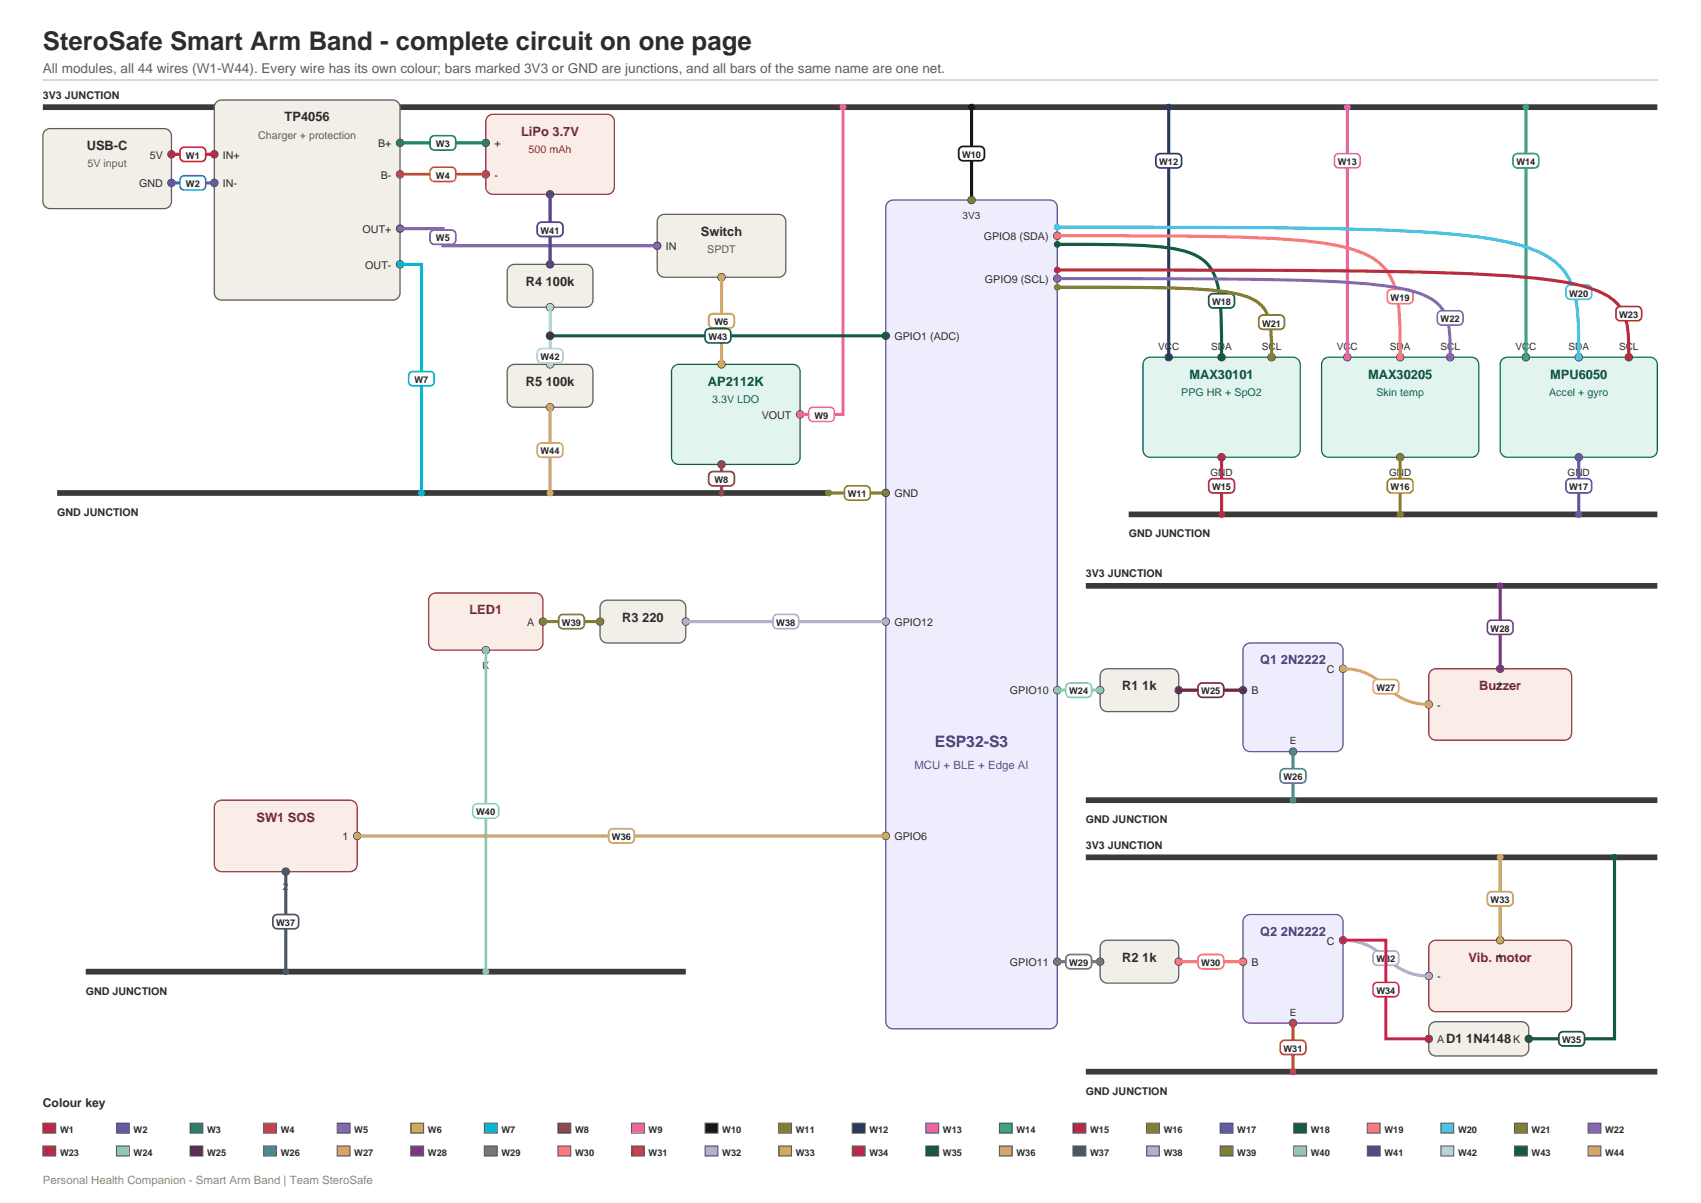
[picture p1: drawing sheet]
<svg xmlns="http://www.w3.org/2000/svg" width="420mm" height="297mm" viewBox="0 0 420 297" stroke-linecap="round" stroke-linejoin="round" font-family="sans-serif">
<path d="M10.6 19.8h398.8" fill="none" stroke="#b4b2a9" stroke-width=".25"/>
<path d="M10.6 26.5h398.6" fill="none" stroke="#3a3a3a" stroke-width="1.4" stroke-linecap="butt"/>
<path d="M11.1 32.3l1.2-.5h28.3a1.76 1.76 0 0 1 1.7 1.7v16.2a1.76 1.76 0 0 1-1.7 1.8h-28.3a1.76 1.76 0 0 1-1.7-1.8v-16.2z" fill-rule="evenodd" fill="#f1efe8" stroke="#5f5e5a" stroke-width=".32"/>
<g fill="#b8860b" stroke="#444441" stroke-width=".25">
<circle cx="42.3" cy="38.1" r=".92"/>
<circle cx="42.3" cy="45.2" r=".92"/>
</g>
<path d="M53.4 25.2l1.3-.5h42.3a1.76 1.76 0 0 1 1.8 1.8v45.8a1.76 1.76 0 0 1-1.8 1.8h-42.3a1.76 1.76 0 0 1-1.8-1.8v-45.8z" fill-rule="evenodd" fill="#f1efe8" stroke="#5f5e5a" stroke-width=".32"/>
<g fill="#b8860b" stroke="#444441" stroke-width=".25">
<circle cx="52.9" cy="38.1" r=".92"/>
<circle cx="52.9" cy="45.2" r=".92"/>
<circle cx="98.8" cy="35.3" r=".92"/>
<circle cx="98.8" cy="43" r=".92"/>
<circle cx="98.8" cy="56.4" r=".92"/>
<circle cx="98.8" cy="65.3" r=".92"/>
</g>
<path d="M120.5 28.7l1.2-.5h28.2a1.76 1.76 0 0 1 1.8 1.8v16.2a1.76 1.76 0 0 1-1.8 1.8h-28.2a1.76 1.76 0 0 1-1.8-1.8v-16.2z" fill-rule="evenodd" fill="#faece7" stroke="#993c1d" stroke-width=".32"/>
<g fill="#b8860b" stroke="#444441" stroke-width=".25">
<circle cx="119.9" cy="35.3" r=".92"/>
<circle cx="119.9" cy="43" r=".92"/>
<circle cx="135.8" cy="48" r=".92"/>
</g>
<path d="M125.8 65.8l1.2-.5h17.6a1.76 1.76 0 0 1 1.8 1.7v7.1a1.76 1.76 0 0 1-1.8 1.7h-17.6a1.76 1.76 0 0 1-1.8-1.7v-7.1z" fill-rule="evenodd" fill="#f1efe8" stroke="#5f5e5a" stroke-width=".32"/>
<g fill="#b8860b" stroke="#444441" stroke-width=".25">
<circle cx="135.8" cy="65.3" r=".92"/>
<circle cx="135.8" cy="75.8" r=".92"/>
</g>
<path d="M125.8 90.5l1.2-.5h17.6a1.76 1.76 0 0 1 1.8 1.7v7.1a1.76 1.76 0 0 1-1.8 1.7h-17.6a1.76 1.76 0 0 1-1.8-1.7v-7.1z" fill-rule="evenodd" fill="#f1efe8" stroke="#5f5e5a" stroke-width=".32"/>
<g fill="#b8860b" stroke="#444441" stroke-width=".25">
<circle cx="135.8" cy="90" r=".92"/>
<circle cx="135.8" cy="100.5" r=".92"/>
</g>
<path d="M162.8 53.4l1.2-.5h28.3a1.76 1.76 0 0 1 1.7 1.8v12a1.76 1.76 0 0 1-1.7 1.7h-28.3a1.76 1.76 0 0 1-1.7-1.7v-12z" fill-rule="evenodd" fill="#f1efe8" stroke="#5f5e5a" stroke-width=".32"/>
<g fill="#b8860b" stroke="#444441" stroke-width=".25">
<circle cx="162.3" cy="60.7" r=".92"/>
<circle cx="178.2" cy="68.4" r=".92"/>
</g>
<path d="M166.3 90.5l1.3-.5h28.2a1.76 1.76 0 0 1 1.8 1.7v21.2a1.76 1.76 0 0 1-1.8 1.8h-28.2a1.76 1.76 0 0 1-1.8-1.8v-21.2z" fill-rule="evenodd" fill="#e1f5ee" stroke="#0f6e56" stroke-width=".32"/>
<g fill="#b8860b" stroke="#444441" stroke-width=".25">
<circle cx="178.2" cy="90" r=".92"/>
<circle cx="178.2" cy="114.7" r=".92"/>
<circle cx="197.6" cy="102.3" r=".92"/>
</g>
<path d="M14.1 121.7h190.5" fill="none" stroke="#3a3a3a" stroke-width="1.4" stroke-linecap="butt"/>
<path d="M42.3 38.1h10.6" fill="none" stroke="#d62828" stroke-width=".78" stroke-linecap="butt"/>
<g fill="#d62828">
<circle cx="42.3" cy="38.1" r=".85"/>
<circle cx="52.9" cy="38.1" r=".85"/>
</g>
<path d="M44.7 36.8l.8-.5h4.2a1.06 1.06 0 0 1 1.1 1.1v1.4a1.06 1.06 0 0 1-1.1 1.1h-4.2a1.06 1.06 0 0 1-1.1-1.1v-1.4z" fill-rule="evenodd" fill="#fff" stroke="#d62828" stroke-width=".42"/>
<path d="M42.3 45.2h10.6" fill="none" stroke="#2f6fdb" stroke-width=".78" stroke-linecap="butt"/>
<g fill="#2f6fdb">
<circle cx="42.3" cy="45.2" r=".85"/>
<circle cx="52.9" cy="45.2" r=".85"/>
</g>
<path d="M44.7 43.8l.8-.4h4.2a1.06 1.06 0 0 1 1.1 1v1.5a1.06 1.06 0 0 1-1.1 1h-4.2a1.06 1.06 0 0 1-1.1-1v-1.5z" fill-rule="evenodd" fill="#fff" stroke="#2f6fdb" stroke-width=".42"/>
<path d="M98.8 35.3h21.1" fill="none" stroke="#2a9d3f" stroke-width=".78" stroke-linecap="butt"/>
<g fill="#2a9d3f">
<circle cx="98.8" cy="35.3" r=".85"/>
<circle cx="119.9" cy="35.3" r=".85"/>
</g>
<path d="M106.4 33.9l.8-.4h4.3a1.06 1.06 0 0 1 1 1.1v1.4a1.06 1.06 0 0 1-1 1h-4.3a1.06 1.06 0 0 1-1-1v-1.4z" fill-rule="evenodd" fill="#fff" stroke="#2a9d3f" stroke-width=".42"/>
<path d="M98.8 43h21.1" fill="none" stroke="#f27a1a" stroke-width=".78" stroke-linecap="butt"/>
<g fill="#f27a1a">
<circle cx="98.8" cy="43" r=".85"/>
<circle cx="119.9" cy="43" r=".85"/>
</g>
<path d="M106.4 41.7l.8-.4h4.3a1.06 1.06 0 0 1 1 1v1.4a1.06 1.06 0 0 1-1 1.1h-4.3a1.06 1.06 0 0 1-1-1.1v-1.4z" fill-rule="evenodd" fill="#fff" stroke="#f27a1a" stroke-width=".42"/>
<path d="M98.8 56.4h10.6v4.3h52.9" fill="none" stroke="#7a3fc4" stroke-width=".78" stroke-linecap="butt"/>
<g fill="#7a3fc4">
<circle cx="98.8" cy="56.4" r=".85"/>
<circle cx="162.3" cy="60.7" r=".85"/>
</g>
<path d="M106.4 57.2l.8-.4h4.3a1.06 1.06 0 0 1 1 1.1v1.4a1.06 1.06 0 0 1-1 1h-4.3a1.06 1.06 0 0 1-1-1v-1.4z" fill-rule="evenodd" fill="#fff" stroke="#7a3fc4" stroke-width=".42"/>
<path d="M178.2 68.4v21.6" fill="none" stroke="#e0c000" stroke-width=".78" stroke-linecap="butt"/>
<g fill="#e0c000">
<circle cx="178.2" cy="68.4" r=".85"/>
<circle cx="178.2" cy="90" r=".85"/>
</g>
<path d="M175.2 77.9l.8-.5h4.3a1.06 1.06 0 0 1 1 1.1v1.4a1.06 1.06 0 0 1-1 1.1h-4.3a1.06 1.06 0 0 1-1-1.1v-1.4z" fill-rule="evenodd" fill="#fff" stroke="#e0c000" stroke-width=".42"/>
<path d="M98.8 65.3h5.3v56.4" fill="none" stroke="#06b6d4" stroke-width=".78" stroke-linecap="butt"/>
<g fill="#06b6d4">
<circle cx="98.8" cy="65.3" r=".85"/>
<circle cx="104.1" cy="121.7" r=".85"/>
</g>
<path d="M101.1 92.2l.9-.5h4.2a1.06 1.06 0 0 1 1 1.1v1.4a1.06 1.06 0 0 1-1 1h-4.2a1.06 1.06 0 0 1-1.1-1v-1.4z" fill-rule="evenodd" fill="#fff" stroke="#06b6d4" stroke-width=".42"/>
<path d="M178.2 114.7v7" fill="none" stroke="#78350f" stroke-width=".78" stroke-linecap="butt"/>
<g fill="#78350f">
<circle cx="178.2" cy="114.7" r=".85"/>
<circle cx="178.2" cy="121.7" r=".85"/>
</g>
<path d="M175.4 116.6l.6-.2h4.3a1.06 1.06 0 0 1 1 1.1v1.4a1.06 1.06 0 0 1-1 1h-4.3a1.06 1.06 0 0 1-1-1v-1.8z" fill-rule="evenodd" fill="#fff" stroke="#78350f" stroke-width=".42"/>
<path d="M208.1 26.5v75.8h-10.5" fill="none" stroke="#f472b6" stroke-width=".78" stroke-linecap="butt"/>
<g fill="#f472b6">
<circle cx="197.6" cy="102.3" r=".85"/>
<circle cx="208.1" cy="26.5" r=".85"/>
</g>
<path d="M199.9 101l.8-.5h4.3a1.06 1.06 0 0 1 1 1.1v1.4a1.06 1.06 0 0 1-1 1.1h-4.3a1.06 1.06 0 0 1-1-1.1v-1.4z" fill-rule="evenodd" fill="#fff" stroke="#f472b6" stroke-width=".42"/>
<path d="M239.9 26.5v22.9" fill="none" stroke="#111" stroke-width=".78" stroke-linecap="butt"/>
<g fill="#111">
<circle cx="239.9" cy="49.4" r=".85"/>
<circle cx="239.9" cy="26.5" r=".85"/>
</g>
<path d="M236.9 36.6l.9-.4h4.2a1.06 1.06 0 0 1 1.1 1v1.4a1.06 1.06 0 0 1-1.1 1.1h-4.2a1.06 1.06 0 0 1-1.1-1.1v-1.4z" fill-rule="evenodd" fill="#fff" stroke="#111" stroke-width=".42"/>
<path d="M204.6 121.7h14.1" fill="none" stroke="#84cc16" stroke-width=".78" stroke-linecap="butt"/>
<g fill="#84cc16">
<circle cx="204.6" cy="121.7" r=".85"/>
<circle cx="218.7" cy="121.7" r=".85"/>
</g>
<path d="M208.9 120.1l.6-.2h4.3a1.06 1.06 0 0 1 1 1.1v1.4a1.06 1.06 0 0 1-1 1.1h-4.3a1.06 1.06 0 0 1-1-1.1v-1.7z" fill-rule="evenodd" fill="#fff" stroke="#84cc16" stroke-width=".42"/>
<path d="M135.8 48v17.3" fill="none" stroke="#4c1d95" stroke-width=".78" stroke-linecap="butt"/>
<g fill="#4c1d95">
<circle cx="135.8" cy="48" r=".85"/>
<circle cx="135.8" cy="65.3" r=".85"/>
</g>
<path d="M132.8 55.3l.9-.4h4.2a1.06 1.06 0 0 1 1.1 1v1.4a1.06 1.06 0 0 1-1.1 1.1h-4.2a1.06 1.06 0 0 1-1.1-1.1v-1.4z" fill-rule="evenodd" fill="#fff" stroke="#4c1d95" stroke-width=".42"/>
<path d="M135.8 75.8v14.2" fill="none" stroke="#93c5fd" stroke-width=".78" stroke-linecap="butt"/>
<g fill="#93c5fd">
<circle cx="135.8" cy="75.8" r=".85"/>
<circle cx="135.8" cy="90" r=".85"/>
</g>
<path d="M132.8 86.5l.9-.4h4.2a1.06 1.06 0 0 1 1.1 1v1.4a1.06 1.06 0 0 1-1.1 1.1h-4.2a1.06 1.06 0 0 1-1.1-1.1v-1.4z" fill-rule="evenodd" fill="#fff" stroke="#93c5fd" stroke-width=".42"/>
<path d="M135.8 100.5v21.2" fill="none" stroke="#e5b96e" stroke-width=".78" stroke-linecap="butt"/>
<g fill="#e5b96e">
<circle cx="135.8" cy="100.5" r=".85"/>
<circle cx="135.8" cy="121.7" r=".85"/>
</g>
<path d="M132.8 109.8l.9-.4h4.2a1.06 1.06 0 0 1 1.1 1v1.4a1.06 1.06 0 0 1-1.1 1.1h-4.2a1.06 1.06 0 0 1-1.1-1.1v-1.4z" fill-rule="evenodd" fill="#fff" stroke="#e5b96e" stroke-width=".42"/>
<path d="M219.2 49.9l1.3-.5h38.8a1.76 1.76 0 0 1 1.8 1.8v201a1.76 1.76 0 0 1-1.8 1.8h-38.8a1.76 1.76 0 0 1-1.8-1.8v-201z" fill-rule="evenodd" fill="#eeedfe" stroke="#534ab7" stroke-width=".32"/>
<g fill="#b8860b" stroke="#444441" stroke-width=".25">
<circle cx="239.9" cy="49.4" r=".92"/>
<circle cx="218.7" cy="121.7" r=".92"/>
<circle cx="218.7" cy="82.9" r=".92"/>
<circle cx="218.7" cy="153.5" r=".92"/>
<circle cx="218.7" cy="206.4" r=".92"/>
<circle cx="261.1" cy="58.2" r=".92"/>
<circle cx="261.1" cy="68.8" r=".92"/>
<circle cx="261.1" cy="170.4" r=".92"/>
<circle cx="261.1" cy="237.4" r=".92"/>
</g>
<path d="M135.8 82.9h82.9" fill="none" stroke="#115e59" stroke-width=".78" stroke-linecap="butt"/>
<g fill="#115e59">
<circle cx="135.8" cy="82.9" r=".85"/>
<circle cx="218.7" cy="82.9" r=".85"/>
</g>
<path d="M174.3 81.6l.9-.5h4.2a1.06 1.06 0 0 1 1 1.1v1.4a1.06 1.06 0 0 1-1 1.1h-4.2a1.06 1.06 0 0 1-1.1-1.1v-1.4z" fill-rule="evenodd" fill="#fff" stroke="#115e59" stroke-width=".42"/>
<circle cx="135.8" cy="82.9" r="1.06" fill="#3a3a3a"/>
<path d="M278.7 127h130.5" fill="none" stroke="#3a3a3a" stroke-width="1.4" stroke-linecap="butt"/>
<path d="M282.7 88.7l1.3-.5h35.3a1.76 1.76 0 0 1 1.7 1.8v21.1a1.76 1.76 0 0 1-1.7 1.8h-35.3a1.76 1.76 0 0 1-1.8-1.8v-21.1z" fill-rule="evenodd" fill="#e1f5ee" stroke="#0f6e56" stroke-width=".32"/>
<g fill="#b8860b" stroke="#444441" stroke-width=".25">
<circle cx="288.6" cy="88.2" r=".92"/>
<circle cx="301.6" cy="88.2" r=".92"/>
<circle cx="314" cy="88.2" r=".92"/>
<circle cx="301.6" cy="112.9" r=".92"/>
</g>
<path d="M288.6 26.5v61.7" fill="none" stroke="#1e3a8a" stroke-width=".78" stroke-linecap="butt"/>
<g fill="#1e3a8a">
<circle cx="288.6" cy="88.2" r=".85"/>
<circle cx="288.6" cy="26.5" r=".85"/>
</g>
<path d="M285.6 38.4l.9-.5h4.2a1.06 1.06 0 0 1 1 1.1v1.4a1.06 1.06 0 0 1-1 1.1h-4.2a1.06 1.06 0 0 1-1.1-1.1v-1.4z" fill-rule="evenodd" fill="#fff" stroke="#1e3a8a" stroke-width=".42"/>
<path d="M301.6 112.9v14.1" fill="none" stroke="#9d174d" stroke-width=".78" stroke-linecap="butt"/>
<g fill="#9d174d">
<circle cx="301.6" cy="112.9" r=".85"/>
<circle cx="301.6" cy="127" r=".85"/>
</g>
<path d="M298.9 118.4l.6-.2h4.2a1.06 1.06 0 0 1 1.1 1v1.4a1.06 1.06 0 0 1-1.1 1.1h-4.2a1.06 1.06 0 0 1-1.1-1.1l.1-1.7z" fill-rule="evenodd" fill="#fff" stroke="#9d174d" stroke-width=".42"/>
<path d="M326.8 88.7l1.3-.5h35.3a1.76 1.76 0 0 1 1.7 1.8v21.1a1.76 1.76 0 0 1-1.7 1.8h-35.3a1.76 1.76 0 0 1-1.8-1.8v-21.1z" fill-rule="evenodd" fill="#e1f5ee" stroke="#0f6e56" stroke-width=".32"/>
<g fill="#b8860b" stroke="#444441" stroke-width=".25">
<circle cx="332.7" cy="88.2" r=".92"/>
<circle cx="345.7" cy="88.2" r=".92"/>
<circle cx="358.1" cy="88.2" r=".92"/>
<circle cx="345.7" cy="112.9" r=".92"/>
</g>
<path d="M332.7 26.5v61.7" fill="none" stroke="#d946ef" stroke-width=".78" stroke-linecap="butt"/>
<g fill="#d946ef">
<circle cx="332.7" cy="88.2" r=".85"/>
<circle cx="332.7" cy="26.5" r=".85"/>
</g>
<path d="M329.7 38.4l.9-.5h4.2a1.06 1.06 0 0 1 1 1.1v1.4a1.06 1.06 0 0 1-1 1.1h-4.2a1.06 1.06 0 0 1-1.1-1.1v-1.4z" fill-rule="evenodd" fill="#fff" stroke="#d946ef" stroke-width=".42"/>
<path d="M345.7 112.9v14.1" fill="none" stroke="#ca8a04" stroke-width=".78" stroke-linecap="butt"/>
<g fill="#ca8a04">
<circle cx="345.7" cy="112.9" r=".85"/>
<circle cx="345.7" cy="127" r=".85"/>
</g>
<path d="M343 118.4l.6-.2h4.2a1.06 1.06 0 0 1 1.1 1v1.4a1.06 1.06 0 0 1-1.1 1.1h-4.2a1.06 1.06 0 0 1-1.1-1.1l.1-1.7z" fill-rule="evenodd" fill="#fff" stroke="#ca8a04" stroke-width=".42"/>
<path d="M370.9 88.7l1.3-.5h35.3a1.76 1.76 0 0 1 1.7 1.8v21.1a1.76 1.76 0 0 1-1.7 1.8h-35.3a1.76 1.76 0 0 1-1.8-1.8v-21.1z" fill-rule="evenodd" fill="#e1f5ee" stroke="#0f6e56" stroke-width=".32"/>
<g fill="#b8860b" stroke="#444441" stroke-width=".25">
<circle cx="376.8" cy="88.2" r=".92"/>
<circle cx="389.8" cy="88.2" r=".92"/>
<circle cx="402.2" cy="88.2" r=".92"/>
<circle cx="389.8" cy="112.9" r=".92"/>
</g>
<path d="M376.8 26.5v61.7" fill="none" stroke="#0f9d8a" stroke-width=".78" stroke-linecap="butt"/>
<g fill="#0f9d8a">
<circle cx="376.8" cy="88.2" r=".85"/>
<circle cx="376.8" cy="26.5" r=".85"/>
</g>
<path d="M373.8 38.4l.8-.5h4.3a1.06 1.06 0 0 1 1 1.1v1.4a1.06 1.06 0 0 1-1 1.1h-4.3a1.06 1.06 0 0 1-1-1.1v-1.4z" fill-rule="evenodd" fill="#fff" stroke="#0f9d8a" stroke-width=".42"/>
<path d="M389.8 112.9v14.1" fill="none" stroke="#4f46e5" stroke-width=".78" stroke-linecap="butt"/>
<g fill="#4f46e5">
<circle cx="389.8" cy="112.9" r=".85"/>
<circle cx="389.8" cy="127" r=".85"/>
</g>
<path d="M386.8 118.6l.9-.4h4.2a1.06 1.06 0 0 1 1.1 1v1.4a1.06 1.06 0 0 1-1.1 1.1h-4.2a1.06 1.06 0 0 1-1.1-1.1v-1.4z" fill-rule="evenodd" fill="#fff" stroke="#4f46e5" stroke-width=".42"/>
<path d="M261.1 60.3l17 .2a54.5 54.5 0 0 1 15.5 1.8 10 10 0 0 1 7 7.9 67.5 67.5 0 0 1 1 14.7v3.3" fill="none" stroke="#166534" stroke-width=".78" stroke-linecap="butt"/>
<g fill="#166534">
<circle cx="261.1" cy="60.3" r=".85"/>
<circle cx="301.6" cy="88.2" r=".85"/>
</g>
<path d="M298.7 72.9l.8-.4h4.2a1.06 1.06 0 0 1 1.1 1.1v1.4a1.06 1.06 0 0 1-1.1 1h-4.2a1.06 1.06 0 0 1-1.1-1v-1.4z" fill-rule="evenodd" fill="#fff" stroke="#166534" stroke-width=".42"/>
<path d="M261.1 70.9a549.8 549.8 0 0 1 37.2 .6 26.9 26.9 0 0 1 11.8 2.8 8.1 8.1 0 0 1 3.6 6.6l.3 7.3" fill="none" stroke="#808000" stroke-width=".78" stroke-linecap="butt"/>
<g fill="#808000">
<circle cx="261.1" cy="70.9" r=".85"/>
<circle cx="314" cy="88.2" r=".85"/>
</g>
<path d="M311 78.2l.9-.4h4.2a1.06 1.06 0 0 1 1 1v1.5a1.06 1.06 0 0 1-1 1h-4.2a1.06 1.06 0 0 1-1.1-1v-1.5z" fill-rule="evenodd" fill="#fff" stroke="#808000" stroke-width=".42"/>
<path d="M261.1 58.2l35.6 .1a215.6 215.6 0 0 1 32.2 2.1 27.1 27.1 0 0 1 10.7 3.8 12.8 12.8 0 0 1 5.4 8.9 77.3 77.3 0 0 1 .7 15.1" fill="none" stroke="#fa8072" stroke-width=".78" stroke-linecap="butt"/>
<g fill="#fa8072">
<circle cx="261.1" cy="58.2" r=".85"/>
<circle cx="345.7" cy="88.2" r=".85"/>
</g>
<path d="M342.8 71.9l.8-.5h4.2a1.06 1.06 0 0 1 1.1 1.1v1.4a1.06 1.06 0 0 1-1.1 1.1h-4.2a1.06 1.06 0 0 1-1.1-1.1v-1.4z" fill-rule="evenodd" fill="#fff" stroke="#fa8072" stroke-width=".42"/>
<path d="M261.1 68.8a1645.3 1645.3 0 0 1 68.2 .7 102.2 102.2 0 0 1 19.4 2.4 12.3 12.3 0 0 1 7.9 5.1 17.4 17.4 0 0 1 1.5 8.9v2.3" fill="none" stroke="#8b5cf6" stroke-width=".78" stroke-linecap="butt"/>
<g fill="#8b5cf6">
<circle cx="261.1" cy="68.8" r=".85"/>
<circle cx="358.1" cy="88.2" r=".85"/>
</g>
<path d="M355.1 77.2l.9-.5h4.2a1.06 1.06 0 0 1 1 1.1v1.4a1.06 1.06 0 0 1-1 1.1h-4.2a1.06 1.06 0 0 1-1.1-1.1v-1.4z" fill-rule="evenodd" fill="#fff" stroke="#8b5cf6" stroke-width=".42"/>
<path d="M261.1 56.1l54.2 .1a463.9 463.9 0 0 1 49 2.2 53.2 53.2 0 0 1 16.2 4.1 14.7 14.7 0 0 1 8.7 12.2 90.9 90.9 0 0 1 .6 13.5" fill="none" stroke="#38bdf8" stroke-width=".78" stroke-linecap="butt"/>
<g fill="#38bdf8">
<circle cx="261.1" cy="56.1" r=".85"/>
<circle cx="389.8" cy="88.2" r=".85"/>
</g>
<path d="M386.8 70.8l.9-.4h4.2a1.06 1.06 0 0 1 1.1 1v1.4a1.06 1.06 0 0 1-1.1 1.1h-4.2a1.06 1.06 0 0 1-1.1-1.1v-1.4z" fill-rule="evenodd" fill="#fff" stroke="#38bdf8" stroke-width=".42"/>
<path d="M261.1 66.7h16.9a1962.5 1962.5 0 0 1 89.7 1.1 122 122 0 0 1 24.3 3.1 13.2 13.2 0 0 1 8.9 6.5 20.8 20.8 0 0 1 1.3 8.2v2.6" fill="none" stroke="#b7410e" stroke-width=".78" stroke-linecap="butt"/>
<g fill="#b7410e">
<circle cx="261.1" cy="66.7" r=".85"/>
<circle cx="402.2" cy="88.2" r=".85"/>
</g>
<path d="M399.2 76.1l.8-.4h4.3a1.06 1.06 0 0 1 1 1v1.4a1.06 1.06 0 0 1-1 1.1h-4.3a1.06 1.06 0 0 1-1-1.1v-1.4z" fill-rule="evenodd" fill="#fff" stroke="#b7410e" stroke-width=".42"/>
<path d="M268.1 144.6h141.1M268.1 197.6h141.1" fill="none" stroke="#3a3a3a" stroke-width="1.4" stroke-linecap="butt"/>
<path d="M272.2 165.6l1.2-.5h15.9a1.76 1.76 0 0 1 1.7 1.8v7a1.76 1.76 0 0 1-1.7 1.8h-15.9a1.76 1.76 0 0 1-1.8-1.8v-7z" fill-rule="evenodd" fill="#f1efe8" stroke="#5f5e5a" stroke-width=".32"/>
<g fill="#b8860b" stroke="#444441" stroke-width=".25">
<circle cx="271.6" cy="170.4" r=".92"/>
<circle cx="291" cy="170.4" r=".92"/>
</g>
<path d="M307.4 159.3l1.3-.6h21.1a1.76 1.76 0 0 1 1.8 1.8v23.3a1.76 1.76 0 0 1-1.8 1.8h-21.1a1.76 1.76 0 0 1-1.8-1.8v-23.3z" fill-rule="evenodd" fill="#eeedfe" stroke="#534ab7" stroke-width=".32"/>
<g fill="#b8860b" stroke="#444441" stroke-width=".25">
<circle cx="306.9" cy="170.4" r=".92"/>
<circle cx="331.6" cy="165.1" r=".92"/>
<circle cx="319.3" cy="185.6" r=".92"/>
</g>
<path d="M353.3 165.6l1.2-.5h31.8a1.76 1.76 0 0 1 1.8 1.8v14.1a1.76 1.76 0 0 1-1.8 1.7h-31.8a1.76 1.76 0 0 1-1.7-1.7v-14.1z" fill-rule="evenodd" fill="#faece7" stroke="#993c1d" stroke-width=".32"/>
<g fill="#b8860b" stroke="#444441" stroke-width=".25">
<circle cx="370.4" cy="165.1" r=".92"/>
<circle cx="352.8" cy="173.9" r=".92"/>
</g>
<path d="M261.1 170.4h10.5" fill="none" stroke="#6ee7b7" stroke-width=".78" stroke-linecap="butt"/>
<g fill="#6ee7b7">
<circle cx="261.1" cy="170.4" r=".85"/>
<circle cx="271.6" cy="170.4" r=".85"/>
</g>
<path d="M263.6 168.8l.6-.2h4.3a1.06 1.06 0 0 1 1 1.1v1.4a1.06 1.06 0 0 1-1 1.1h-4.3a1.06 1.06 0 0 1-1-1.1v-1.7z" fill-rule="evenodd" fill="#fff" stroke="#6ee7b7" stroke-width=".42"/>
<path d="M291 170.4h15.9" fill="none" stroke="#7f1d1d" stroke-width=".78" stroke-linecap="butt"/>
<g fill="#7f1d1d">
<circle cx="291" cy="170.4" r=".85"/>
<circle cx="306.9" cy="170.4" r=".85"/>
</g>
<path d="M296.2 168.8l.7-.2h4.2a1.06 1.06 0 0 1 1.1 1.1v1.4a1.06 1.06 0 0 1-1.1 1.1h-4.2a1.06 1.06 0 0 1-1.1-1.1l.1-1.7z" fill-rule="evenodd" fill="#fff" stroke="#7f1d1d" stroke-width=".42"/>
<path d="M319.3 185.6v12" fill="none" stroke="#4682b4" stroke-width=".78" stroke-linecap="butt"/>
<g fill="#4682b4">
<circle cx="319.3" cy="185.6" r=".85"/>
<circle cx="319.3" cy="197.6" r=".85"/>
</g>
<path d="M316.5 190l.6-.2h4.3a1.06 1.06 0 0 1 1 1.1v1.4a1.06 1.06 0 0 1-1 1h-4.3a1.06 1.06 0 0 1-1-1v-1.8z" fill-rule="evenodd" fill="#fff" stroke="#4682b4" stroke-width=".42"/>
<path d="M331.6 165.1a14.3 14.3 0 0 1 10.1 4 15.7 15.7 0 0 0 11.1 4.8" fill="none" stroke="#fdba74" stroke-width=".78" stroke-linecap="butt"/>
<g fill="#fdba74">
<circle cx="331.6" cy="165.1" r=".85"/>
<circle cx="352.8" cy="173.9" r=".85"/>
</g>
<path d="M339.5 167.9l.6-.2h4.2a1.06 1.06 0 0 1 1.1 1.1v1.4a1.06 1.06 0 0 1-1.1 1.1h-4.2a1.06 1.06 0 0 1-1.1-1.1l.1-1.7z" fill-rule="evenodd" fill="#fff" stroke="#fdba74" stroke-width=".42"/>
<path d="M370.4 144.6v20.5" fill="none" stroke="#8e4585" stroke-width=".78" stroke-linecap="butt"/>
<g fill="#8e4585">
<circle cx="370.4" cy="165.1" r=".85"/>
<circle cx="370.4" cy="144.6" r=".85"/>
</g>
<path d="M367.4 153.5l.9-.4h4.2a1.06 1.06 0 0 1 1.1 1.1v1.4a1.06 1.06 0 0 1-1.1 1h-4.2a1.06 1.06 0 0 1-1.1-1v-1.4z" fill-rule="evenodd" fill="#fff" stroke="#8e4585" stroke-width=".42"/>
<path d="M268.1 211.7h141.1M268.1 264.6h141.1" fill="none" stroke="#3a3a3a" stroke-width="1.4" stroke-linecap="butt"/>
<path d="M272.2 232.6l1.2-.5h15.9a1.76 1.76 0 0 1 1.7 1.8v7a1.76 1.76 0 0 1-1.7 1.8h-15.9a1.76 1.76 0 0 1-1.8-1.8v-7z" fill-rule="evenodd" fill="#f1efe8" stroke="#5f5e5a" stroke-width=".32"/>
<g fill="#b8860b" stroke="#444441" stroke-width=".25">
<circle cx="271.6" cy="237.4" r=".92"/>
<circle cx="291" cy="237.4" r=".92"/>
</g>
<path d="M307.4 226.3l1.3-.5h21.1a1.76 1.76 0 0 1 1.8 1.7v23.3a1.76 1.76 0 0 1-1.8 1.8h-21.1a1.76 1.76 0 0 1-1.8-1.8v-23.3z" fill-rule="evenodd" fill="#eeedfe" stroke="#534ab7" stroke-width=".32"/>
<g fill="#b8860b" stroke="#444441" stroke-width=".25">
<circle cx="306.9" cy="237.4" r=".92"/>
<circle cx="331.6" cy="232.1" r=".92"/>
<circle cx="319.3" cy="252.6" r=".92"/>
</g>
<path d="M353.3 232.6l1.2-.5h31.8a1.76 1.76 0 0 1 1.8 1.8v14.1a1.76 1.76 0 0 1-1.8 1.8h-31.8a1.76 1.76 0 0 1-1.7-1.8v-14.1z" fill-rule="evenodd" fill="#faece7" stroke="#993c1d" stroke-width=".32"/>
<g fill="#b8860b" stroke="#444441" stroke-width=".25">
<circle cx="370.4" cy="232.1" r=".92"/>
<circle cx="352.8" cy="240.9" r=".92"/>
</g>
<path d="M261.1 237.4h10.5" fill="none" stroke="#6b7280" stroke-width=".78" stroke-linecap="butt"/>
<g fill="#6b7280">
<circle cx="261.1" cy="237.4" r=".85"/>
<circle cx="271.6" cy="237.4" r=".85"/>
</g>
<path d="M263.4 236.1l.8-.4h4.3a1.06 1.06 0 0 1 1 1v1.4a1.06 1.06 0 0 1-1 1.1h-4.3a1.06 1.06 0 0 1-1-1.1v-1.4z" fill-rule="evenodd" fill="#fff" stroke="#6b7280" stroke-width=".42"/>
<path d="M291 237.4h15.9" fill="none" stroke="#ff6f61" stroke-width=".78" stroke-linecap="butt"/>
<g fill="#ff6f61">
<circle cx="291" cy="237.4" r=".85"/>
<circle cx="306.9" cy="237.4" r=".85"/>
</g>
<path d="M296 236.1l.9-.4h4.2a1.06 1.06 0 0 1 1.1 1v1.4a1.06 1.06 0 0 1-1.1 1.1h-4.2a1.06 1.06 0 0 1-1.1-1.1v-1.4z" fill-rule="evenodd" fill="#fff" stroke="#ff6f61" stroke-width=".42"/>
<path d="M319.3 252.6v12" fill="none" stroke="#b45309" stroke-width=".78" stroke-linecap="butt"/>
<g fill="#b45309">
<circle cx="319.3" cy="252.6" r=".85"/>
<circle cx="319.3" cy="264.6" r=".85"/>
</g>
<path d="M316.3 257.3l.8-.5h4.3a1.06 1.06 0 0 1 1 1.1v1.4a1.06 1.06 0 0 1-1 1h-4.3a1.06 1.06 0 0 1-1-1v-1.4z" fill-rule="evenodd" fill="#fff" stroke="#b45309" stroke-width=".42"/>
<path d="M331.6 232.1a14.3 14.3 0 0 1 10.1 4 15.7 15.7 0 0 0 11.1 4.8" fill="none" stroke="#a78bfa" stroke-width=".78" stroke-linecap="butt"/>
<g fill="#a78bfa">
<circle cx="331.6" cy="232.1" r=".85"/>
<circle cx="352.8" cy="240.9" r=".85"/>
</g>
<path d="M339.2 235.2l.9-.4h4.2a1.06 1.06 0 0 1 1.1 1v1.4a1.06 1.06 0 0 1-1.1 1.1h-4.2a1.06 1.06 0 0 1-1.1-1.1v-1.4z" fill-rule="evenodd" fill="#fff" stroke="#a78bfa" stroke-width=".42"/>
<path d="M370.4 211.7v20.4" fill="none" stroke="#b5a642" stroke-width=".78" stroke-linecap="butt"/>
<g fill="#b5a642">
<circle cx="370.4" cy="232.1" r=".85"/>
<circle cx="370.4" cy="211.7" r=".85"/>
</g>
<path d="M367.4 220.6l.9-.5h4.2a1.06 1.06 0 0 1 1.1 1.1v1.4a1.06 1.06 0 0 1-1.1 1.1h-4.2a1.06 1.06 0 0 1-1.1-1.1v-1.4z" fill-rule="evenodd" fill="#fff" stroke="#b5a642" stroke-width=".42"/>
<path d="M353.3 252.8l1.2-.6h21.2a1.76 1.76 0 0 1 1.8 1.8v4.9a1.76 1.76 0 0 1-1.8 1.8h-21.2a1.76 1.76 0 0 1-1.7-1.8v-4.9z" fill-rule="evenodd" fill="#f1efe8" stroke="#5f5e5a" stroke-width=".32"/>
<g fill="#b8860b" stroke="#444441" stroke-width=".25">
<circle cx="352.8" cy="256.5" r=".92"/>
<circle cx="377.5" cy="256.5" r=".92"/>
</g>
<path d="M331.6 232.1h10.6v24.4h10.6" fill="none" stroke="#e11d74" stroke-width=".78" stroke-linecap="butt"/>
<g fill="#e11d74">
<circle cx="352.8" cy="256.5" r=".85"/>
<circle cx="331.6" cy="232.1" r=".85"/>
</g>
<path d="M339.2 243l.9-.5h4.2a1.06 1.06 0 0 1 1.1 1.1v1.4a1.06 1.06 0 0 1-1.1 1.1h-4.2a1.06 1.06 0 0 1-1.1-1.1v-1.4z" fill-rule="evenodd" fill="#fff" stroke="#e11d74" stroke-width=".42"/>
<path d="M398.6 211.7v44.8h-21.1" fill="none" stroke="#14532d" stroke-width=".78" stroke-linecap="butt"/>
<g fill="#14532d">
<circle cx="377.5" cy="256.5" r=".85"/>
<circle cx="398.6" cy="211.7" r=".85"/>
</g>
<path d="M385.1 255.1l.8-.4h4.3a1.06 1.06 0 0 1 1 1.1v1.4a1.06 1.06 0 0 1-1 1h-4.3a1.06 1.06 0 0 1-1-1v-1.4z" fill-rule="evenodd" fill="#fff" stroke="#14532d" stroke-width=".42"/>
<path d="M21.2 239.9h148.1" fill="none" stroke="#3a3a3a" stroke-width="1.4" stroke-linecap="butt"/>
<path d="M148.7 148.7l1.2-.5h17.7a1.76 1.76 0 0 1 1.7 1.7v7.1a1.76 1.76 0 0 1-1.7 1.7h-17.7a1.76 1.76 0 0 1-1.7-1.7v-7.1z" fill-rule="evenodd" fill="#f1efe8" stroke="#5f5e5a" stroke-width=".32"/>
<g fill="#b8860b" stroke="#444441" stroke-width=".25">
<circle cx="169.3" cy="153.5" r=".92"/>
<circle cx="148.2" cy="153.5" r=".92"/>
</g>
<path d="M106.3 146.9l1.3-.5h24.7a1.76 1.76 0 0 1 1.8 1.8v10.5a1.76 1.76 0 0 1-1.8 1.8h-24.7a1.76 1.76 0 0 1-1.8-1.8v-10.5z" fill-rule="evenodd" fill="#faece7" stroke="#993c1d" stroke-width=".32"/>
<g fill="#b8860b" stroke="#444441" stroke-width=".25">
<circle cx="134.1" cy="153.5" r=".92"/>
<circle cx="119.9" cy="160.5" r=".92"/>
</g>
<path d="M53.4 198.1l1.3-.5h31.7a1.76 1.76 0 0 1 1.8 1.7v14.1a1.76 1.76 0 0 1-1.8 1.8h-31.7a1.76 1.76 0 0 1-1.8-1.8v-14.1z" fill-rule="evenodd" fill="#faece7" stroke="#993c1d" stroke-width=".32"/>
<g fill="#b8860b" stroke="#444441" stroke-width=".25">
<circle cx="88.2" cy="206.4" r=".92"/>
<circle cx="70.6" cy="215.2" r=".92"/>
</g>
<path d="M169.3 153.5h49.4" fill="none" stroke="#c084fc" stroke-width=".78" stroke-linecap="butt"/>
<g fill="#c084fc">
<circle cx="218.7" cy="153.5" r=".85"/>
<circle cx="169.3" cy="153.5" r=".85"/>
</g>
<path d="M191.3 151.9l.6-.2h4.2a1.06 1.06 0 0 1 1.1 1.1v1.4a1.06 1.06 0 0 1-1.1 1h-4.2a1.06 1.06 0 0 1-1-1v-1.8z" fill-rule="evenodd" fill="#fff" stroke="#c084fc" stroke-width=".42"/>
<path d="M134.1 153.5h14.1" fill="none" stroke="#8c6d1f" stroke-width=".78" stroke-linecap="butt"/>
<g fill="#8c6d1f">
<circle cx="148.2" cy="153.5" r=".85"/>
<circle cx="134.1" cy="153.5" r=".85"/>
</g>
<path d="M138.4 151.9l.6-.2h4.2a1.06 1.06 0 0 1 1.1 1.1v1.4a1.06 1.06 0 0 1-1.1 1h-4.2a1.06 1.06 0 0 1-1.1-1l.1-1.8z" fill-rule="evenodd" fill="#fff" stroke="#8c6d1f" stroke-width=".42"/>
<path d="M119.9 160.5v79.4" fill="none" stroke="#86efac" stroke-width=".78" stroke-linecap="butt"/>
<g fill="#86efac">
<circle cx="119.9" cy="160.5" r=".85"/>
<circle cx="119.9" cy="239.9" r=".85"/>
</g>
<path d="M117.2 198.6l.6-.2h4.3a1.06 1.06 0 0 1 1 1.1v1.4a1.06 1.06 0 0 1-1 1.1h-4.3a1.06 1.06 0 0 1-1-1.1v-1.7z" fill-rule="evenodd" fill="#fff" stroke="#86efac" stroke-width=".42"/>
<path d="M88.2 206.4h130.5" fill="none" stroke="#c69c6d" stroke-width=".78" stroke-linecap="butt"/>
<g fill="#c69c6d">
<circle cx="218.7" cy="206.4" r=".85"/>
<circle cx="88.2" cy="206.4" r=".85"/>
</g>
<path d="M150.7 204.8l.6-.2h4.3a1.06 1.06 0 0 1 1 1.1v1.4a1.06 1.06 0 0 1-1 1h-4.3a1.06 1.06 0 0 1-1-1v-1.8z" fill-rule="evenodd" fill="#fff" stroke="#c69c6d" stroke-width=".42"/>
<path d="M70.6 215.2v24.7" fill="none" stroke="#475569" stroke-width=".78" stroke-linecap="butt"/>
<g fill="#475569">
<circle cx="70.6" cy="215.2" r=".85"/>
<circle cx="70.6" cy="239.9" r=".85"/>
</g>
<path d="M67.8 226l.6-.2h4.3a1.06 1.06 0 0 1 1 1v1.4a1.06 1.06 0 0 1-1 1.1h-4.3a1.06 1.06 0 0 1-1-1.1v-1.7z" fill-rule="evenodd" fill="#fff" stroke="#475569" stroke-width=".42"/>
<path d="M10.6 277.3h3.2v2.5h-3.2z" fill-rule="evenodd" fill="#d62828" stroke="#555" stroke-width=".25"/>
<path d="M28.8 277.3h3.1v2.5h-3.1z" fill-rule="evenodd" fill="#2f6fdb" stroke="#555" stroke-width=".25"/>
<path d="M46.9 277.3h3.2v2.5h-3.2z" fill-rule="evenodd" fill="#2a9d3f" stroke="#555" stroke-width=".25"/>
<path d="M65.1 277.3h3.2v2.5h-3.2z" fill-rule="evenodd" fill="#f27a1a" stroke="#555" stroke-width=".25"/>
<path d="M83.3 277.3h3.1v2.5h-3.1z" fill-rule="evenodd" fill="#7a3fc4" stroke="#555" stroke-width=".25"/>
<path d="M101.4 277.3h3.2v2.5h-3.2z" fill-rule="evenodd" fill="#e0c000" stroke="#555" stroke-width=".25"/>
<path d="M119.6 277.3h3.2v2.5h-3.2z" fill-rule="evenodd" fill="#06b6d4" stroke="#555" stroke-width=".25"/>
<path d="M137.8 277.3h3.1v2.5h-3.1z" fill-rule="evenodd" fill="#78350f" stroke="#555" stroke-width=".25"/>
<path d="M155.9 277.3h3.2v2.5h-3.2z" fill-rule="evenodd" fill="#f472b6" stroke="#555" stroke-width=".25"/>
<path d="M174.1 277.3h3.2v2.5h-3.2z" fill-rule="evenodd" fill="#111" stroke="#555" stroke-width=".25"/>
<path d="M192.3 277.3h3.1v2.5h-3.1z" fill-rule="evenodd" fill="#84cc16" stroke="#555" stroke-width=".25"/>
<path d="M210.4 277.3h3.2v2.5h-3.2z" fill-rule="evenodd" fill="#1e3a8a" stroke="#555" stroke-width=".25"/>
<path d="M228.6 277.3h3.2v2.5h-3.2z" fill-rule="evenodd" fill="#d946ef" stroke="#555" stroke-width=".25"/>
<path d="M246.8 277.3h3.1v2.5h-3.1z" fill-rule="evenodd" fill="#0f9d8a" stroke="#555" stroke-width=".25"/>
<path d="M264.9 277.3h3.2v2.5h-3.2z" fill-rule="evenodd" fill="#9d174d" stroke="#555" stroke-width=".25"/>
<path d="M283.1 277.3h3.2v2.5h-3.2z" fill-rule="evenodd" fill="#ca8a04" stroke="#555" stroke-width=".25"/>
<path d="M301.3 277.3h3.1v2.5h-3.1z" fill-rule="evenodd" fill="#4f46e5" stroke="#555" stroke-width=".25"/>
<path d="M319.4 277.3h3.2v2.5h-3.2z" fill-rule="evenodd" fill="#166534" stroke="#555" stroke-width=".25"/>
<path d="M337.6 277.3h3.2v2.5h-3.2z" fill-rule="evenodd" fill="#fa8072" stroke="#555" stroke-width=".25"/>
<path d="M355.8 277.3h3.2v2.5h-3.2z" fill-rule="evenodd" fill="#38bdf8" stroke="#555" stroke-width=".25"/>
<path d="M373.9 277.3h3.2v2.5h-3.2z" fill-rule="evenodd" fill="#808000" stroke="#555" stroke-width=".25"/>
<path d="M392.1 277.3h3.2v2.5h-3.2z" fill-rule="evenodd" fill="#8b5cf6" stroke="#555" stroke-width=".25"/>
<path d="M10.6 282.9h3.2v2.5h-3.2z" fill-rule="evenodd" fill="#b7410e" stroke="#555" stroke-width=".25"/>
<path d="M28.8 282.9h3.1v2.5h-3.1z" fill-rule="evenodd" fill="#6ee7b7" stroke="#555" stroke-width=".25"/>
<path d="M46.9 282.9h3.2v2.5h-3.2z" fill-rule="evenodd" fill="#7f1d1d" stroke="#555" stroke-width=".25"/>
<path d="M65.1 282.9h3.2v2.5h-3.2z" fill-rule="evenodd" fill="#4682b4" stroke="#555" stroke-width=".25"/>
<path d="M83.3 282.9h3.1v2.5h-3.1z" fill-rule="evenodd" fill="#fdba74" stroke="#555" stroke-width=".25"/>
<path d="M101.4 282.9h3.2v2.5h-3.2z" fill-rule="evenodd" fill="#8e4585" stroke="#555" stroke-width=".25"/>
<path d="M119.6 282.9h3.2v2.5h-3.2z" fill-rule="evenodd" fill="#6b7280" stroke="#555" stroke-width=".25"/>
<path d="M137.8 282.9h3.1v2.5h-3.1z" fill-rule="evenodd" fill="#ff6f61" stroke="#555" stroke-width=".25"/>
<path d="M155.9 282.9h3.2v2.5h-3.2z" fill-rule="evenodd" fill="#b45309" stroke="#555" stroke-width=".25"/>
<path d="M174.1 282.9h3.2v2.5h-3.2z" fill-rule="evenodd" fill="#a78bfa" stroke="#555" stroke-width=".25"/>
<path d="M192.3 282.9h3.1v2.5h-3.1z" fill-rule="evenodd" fill="#b5a642" stroke="#555" stroke-width=".25"/>
<path d="M210.4 282.9h3.2v2.5h-3.2z" fill-rule="evenodd" fill="#e11d74" stroke="#555" stroke-width=".25"/>
<path d="M228.6 282.9h3.2v2.5h-3.2z" fill-rule="evenodd" fill="#14532d" stroke="#555" stroke-width=".25"/>
<path d="M246.8 282.9h3.1v2.5h-3.1z" fill-rule="evenodd" fill="#c69c6d" stroke="#555" stroke-width=".25"/>
<path d="M264.9 282.9h3.2v2.5h-3.2z" fill-rule="evenodd" fill="#475569" stroke="#555" stroke-width=".25"/>
<path d="M283.1 282.9h3.2v2.5h-3.2z" fill-rule="evenodd" fill="#c084fc" stroke="#555" stroke-width=".25"/>
<path d="M301.3 282.9h3.1v2.5h-3.1z" fill-rule="evenodd" fill="#8c6d1f" stroke="#555" stroke-width=".25"/>
<path d="M319.4 282.9h3.2v2.5h-3.2z" fill-rule="evenodd" fill="#86efac" stroke="#555" stroke-width=".25"/>
<path d="M337.6 282.9h3.2v2.5h-3.2z" fill-rule="evenodd" fill="#4c1d95" stroke="#555" stroke-width=".25"/>
<path d="M355.8 282.9h3.2v2.5h-3.2z" fill-rule="evenodd" fill="#93c5fd" stroke="#555" stroke-width=".25"/>
<path d="M373.9 282.9h3.2v2.5h-3.2z" fill-rule="evenodd" fill="#115e59" stroke="#555" stroke-width=".25"/>
<path d="M392.1 282.9h3.2v2.5h-3.2z" fill-rule="evenodd" fill="#e5b96e" stroke="#555" stroke-width=".25"/>
<text font-size="6.3" fill="#2c2c2a" x="10.6" y="12.3">SteroSafe Smart Arm Band - complete circuit on one page</text>
<text font-size="3.9" fill="#3c3489" x="230.8" y="184.5">ESP32-S3</text>
<text font-size="3.4" fill="#5f5e5a" x="10.6" y="18">All modules, all 44 wires (W1-W44). Every wire has its own colour; bars marked 3V3 or GND are junctions, and all bars of the same name are one net.</text>
<g font-size="3.2" fill="#2c2c2a">
<text x="70.3" y="30">TP4056</text>
<text x="21.4" y="37">USB-C</text>
<text x="173" y="58.2">Switch</text>
<text x="129.8" y="70.6">R4 100k</text>
<text x="129.8" y="95.2">R5 100k</text>
<text x="153.6" y="153.5">R3 220</text>
<text x="277.1" y="170.4">R1 1k</text>
<text x="277.1" y="237.4">R2 1k</text>
<text x="357.1" y="257.5">D1 1N4148</text>
</g>
<g font-size="3.2" fill="#712b13">
<text x="128.7" y="33.5">LiPo 3.7V</text>
<text x="115.9" y="151.7">LED1</text>
<text x="365.2" y="170.4">Buzzer</text>
<text x="63.3" y="202.8">SW1 SOS</text>
<text x="362.6" y="237.4">Vib. motor</text>
</g>
<g font-size="3.2" fill="#085041">
<text x="174.8" y="95.2">AP2112K</text>
<text x="293.7" y="93.5">MAX30101</text>
<text x="337.8" y="93.5">MAX30205</text>
<text x="382.8" y="93.5">MPU6050</text>
</g>
<g font-size="3.2" fill="#3c3489">
<text x="311.1" y="164">Q1 2N2222</text>
<text x="311.1" y="231.1">Q2 2N2222</text>
</g>
<text font-size="3" fill="#2c2c2a" x="10.6" y="273.4">Colour key</text>
<text font-size="2.8" fill="#534ab7" x="225.8" y="189.8">MCU + BLE + Edge AI</text>
<text font-size="2.8" fill="#888780" x="10.6" y="292.4">Personal Health Companion - Smart Arm Band | Team SteroSafe</text>
<g font-size="2.6" fill="#2c2c2a">
<text x="10.6" y="24.3">3V3 JUNCTION</text>
<text x="37" y="39.2">5V</text>
<text x="55" y="39.2">IN+</text>
<text x="93.4" y="36.3">B+</text>
<text x="122.1" y="36.3">+</text>
<text x="34.3" y="46.2">GND</text>
<text x="55" y="46.2">IN-</text>
<text x="94" y="44.1">B-</text>
<text x="122.1" y="44.1">-</text>
<text x="89.5" y="57.5">OUT+</text>
<text x="242.9" y="59.3">GPIO8 (SDA)</text>
<text x="164.4" y="61.7">IN</text>
<text x="90.2" y="66.3">OUT-</text>
<text x="243.2" y="69.8">GPIO9 (SCL)</text>
<text x="220.8" y="84">GPIO1 (ADC)</text>
<text x="188.1" y="103.4">VOUT</text>
<text x="220.8" y="122.8">GND</text>
<text x="14.1" y="127.4">GND JUNCTION</text>
<text x="278.7" y="132.6">GND JUNCTION</text>
<text x="268.1" y="142.5">3V3 JUNCTION</text>
<text x="130.2" y="154.5">A</text>
<text x="220.8" y="154.5">GPIO12</text>
<text x="327.6" y="166.2">C</text>
<text x="249.4" y="171.4">GPIO10</text>
<text x="309" y="171.4">B</text>
<text x="354.9" y="175">-</text>
<text x="268.1" y="203.2">GND JUNCTION</text>
<text x="84.6" y="207.4">1</text>
<text x="220.8" y="207.4">GPIO6</text>
<text x="268.1" y="209.5">3V3 JUNCTION</text>
<text x="327.6" y="233.2">C</text>
<text x="249.4" y="238.5">GPIO11</text>
<text x="309" y="238.5">B</text>
<text x="21.2" y="245.5">GND JUNCTION</text>
<text x="354.9" y="242">-</text>
<text x="354.9" y="257.5">A</text>
<text x="373.6" y="257.5">K</text>
<text x="268.1" y="270.2">GND JUNCTION</text>
</g>
<g font-size="2.6" fill="#5f5e5a">
<text x="63.8" y="34.2">Charger + protection</text>
<text x="21.6" y="41.3">5V input</text>
<text x="174.6" y="62.4">SPDT</text>
</g>
<text font-size="2.6" fill="#993c1d" x="130.5" y="37.7">500 mAh</text>
<g font-size="2.6" fill="#0f6e56">
<text x="175.9" y="99.5">3.3V LDO</text>
<text x="291.7" y="97.7">PPG HR + SpO2</text>
<text x="339.8" y="97.7">Skin temp</text>
<text x="382.5" y="97.7">Accel + gyro</text>
</g>
<g font-size="2.5" fill="#2c2c2a">
<text x="237.7" y="54">3V3</text>
<text x="286" y="86.4">VCC</text>
<text x="299.1" y="86.4">SDA</text>
<text x="311.6" y="86.4">SCL</text>
<text x="330.1" y="86.4">VCC</text>
<text x="343.2" y="86.4">SDA</text>
<text x="355.7" y="86.4">SCL</text>
<text x="374.2" y="86.4">VCC</text>
<text x="387.3" y="86.4">SDA</text>
<text x="399.8" y="86.4">SCL</text>
<text x="298.9" y="117.5">GND</text>
<text x="343" y="117.5">GND</text>
<text x="387.1" y="117.5">GND</text>
<text x="119.1" y="165.1">K</text>
<text x="369.7" y="169.7">+</text>
<text x="318.4" y="183.8">E</text>
<text x="69.9" y="219.8">2</text>
<text x="369.7" y="236.7">+</text>
<text x="318.4" y="250.8">E</text>
</g>
<g font-size="2.3" fill="#222">
<text x="45.9" y="39.2">W1</text>
<text x="107.6" y="36.3">W3</text>
<text x="237.5" y="39">W10</text>
<text x="286.2" y="40.7">W12</text>
<text x="330.3" y="40.7">W13</text>
<text x="374.4" y="40.7">W14</text>
<text x="45.9" y="46.2">W2</text>
<text x="107.6" y="44.1">W4</text>
<text x="107.6" y="59.6">W5</text>
<text x="133.5" y="57.7">W41</text>
<text x="299.3" y="75.3">W18</text>
<text x="343.4" y="74.3">W19</text>
<text x="387.5" y="73.2">W20</text>
<text x="174.9" y="84">W43</text>
<text x="176.4" y="80.3">W6</text>
<text x="311.6" y="80.6">W21</text>
<text x="355.7" y="79.6">W22</text>
<text x="399.8" y="78.5">W23</text>
<text x="133.5" y="88.9">W42</text>
<text x="102.3" y="94.5">W7</text>
<text x="201.1" y="103.4">W9</text>
<text x="133.5" y="112.2">W44</text>
<text x="176.4" y="119.2">W8</text>
<text x="209.3" y="122.8">W11</text>
<text x="299.3" y="121">W15</text>
<text x="343.4" y="121">W16</text>
<text x="387.5" y="121">W17</text>
<text x="138.8" y="154.5">W39</text>
<text x="191.7" y="154.5">W38</text>
<text x="368.1" y="155.9">W28</text>
<text x="264" y="171.4">W24</text>
<text x="296.6" y="171.4">W25</text>
<text x="339.8" y="170.6">W27</text>
<text x="316.9" y="192.6">W26</text>
<text x="117.6" y="201.3">W40</text>
<text x="151.1" y="207.4">W36</text>
<text x="368.1" y="223">W33</text>
<text x="68.2" y="228.6">W37</text>
<text x="264" y="238.5">W29</text>
<text x="296.6" y="238.5">W30</text>
<text x="339.8" y="237.6">W32</text>
<text x="339.8" y="245.4">W34</text>
<text x="385.7" y="257.5">W35</text>
<text x="316.9" y="259.6">W31</text>
</g>
<g font-size="2.3" fill="#2c2c2a">
<text x="14.8" y="279.8">W1</text>
<text x="33" y="279.8">W2</text>
<text x="51.2" y="279.8">W3</text>
<text x="69.3" y="279.8">W4</text>
<text x="87.5" y="279.8">W5</text>
<text x="105.7" y="279.8">W6</text>
<text x="123.8" y="279.8">W7</text>
<text x="142" y="279.8">W8</text>
<text x="160.2" y="279.8">W9</text>
<text x="178.3" y="279.8">W10</text>
<text x="196.5" y="279.8">W11</text>
<text x="214.7" y="279.8">W12</text>
<text x="232.8" y="279.8">W13</text>
<text x="251" y="279.8">W14</text>
<text x="269.2" y="279.8">W15</text>
<text x="287.3" y="279.8">W16</text>
<text x="305.5" y="279.8">W17</text>
<text x="323.7" y="279.8">W18</text>
<text x="341.8" y="279.8">W19</text>
<text x="360" y="279.8">W20</text>
<text x="378.2" y="279.8">W21</text>
<text x="396.3" y="279.8">W22</text>
<text x="14.8" y="285.4">W23</text>
<text x="33" y="285.4">W24</text>
<text x="51.2" y="285.4">W25</text>
<text x="69.3" y="285.4">W26</text>
<text x="87.5" y="285.4">W27</text>
<text x="105.7" y="285.4">W28</text>
<text x="123.8" y="285.4">W29</text>
<text x="142" y="285.4">W30</text>
<text x="160.2" y="285.4">W31</text>
<text x="178.3" y="285.4">W32</text>
<text x="196.5" y="285.4">W33</text>
<text x="214.7" y="285.4">W34</text>
<text x="232.8" y="285.4">W35</text>
<text x="251" y="285.4">W36</text>
<text x="269.2" y="285.4">W37</text>
<text x="287.3" y="285.4">W38</text>
<text x="305.5" y="285.4">W39</text>
<text x="323.7" y="285.4">W40</text>
<text x="341.8" y="285.4">W41</text>
<text x="360" y="285.4">W42</text>
<text x="378.2" y="285.4">W43</text>
<text x="396.3" y="285.4">W44</text>
</g>
</svg>
